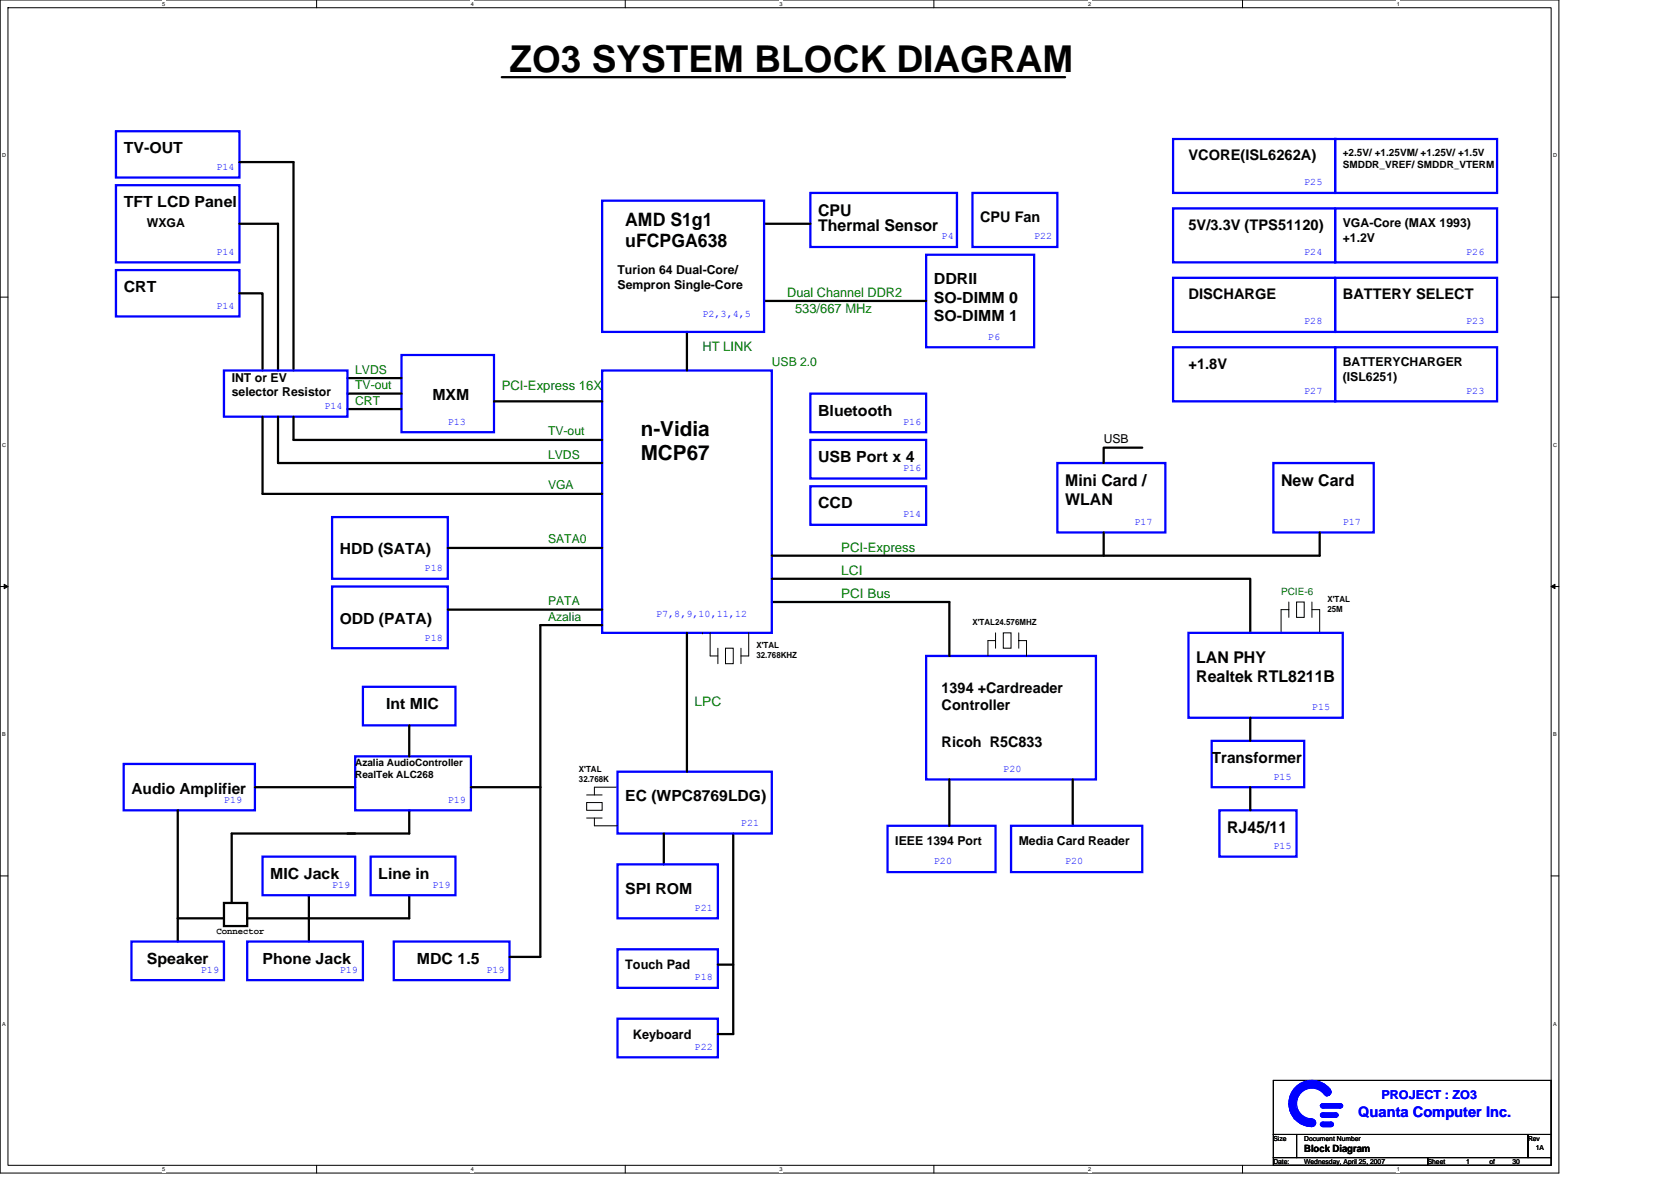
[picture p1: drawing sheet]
<svg xmlns="http://www.w3.org/2000/svg" width="297mm" height="210mm" viewBox="0 0 297 210" stroke-linecap="round" stroke-linejoin="round" font-family="sans-serif">
<path d="M0 0h277.1v208.5h-277.1zM1.4 1.4h274.3v205.7h-274.3z" fill="none" stroke="#000" stroke-width=".18"/>
<g fill="#fff">
<path d="M28.8 .1h.6v1.1h-.6z"/>
<path d="M28.8 207.3h.6v1.1h-.6z"/>
</g>
<path d="M56.3 0v1.4M56.3 207.1v1.4" fill="none" stroke="#000" stroke-width=".18"/>
<g fill="#fff">
<path d="M83.7 .1h.6v1.1h-.6z"/>
<path d="M83.7 207.3h.6v1.1h-.6z"/>
</g>
<path d="M111.1 0v1.4M111.1 207.1v1.4" fill="none" stroke="#000" stroke-width=".18"/>
<g fill="#fff">
<path d="M138.6 .1h.5v1.1h-.5z"/>
<path d="M138.6 207.3h.5v1.1h-.5z"/>
</g>
<path d="M166 0v1.4M166 207.1v1.4" fill="none" stroke="#000" stroke-width=".18"/>
<g fill="#fff">
<path d="M193.4 .1h.6v1.1h-.6z"/>
<path d="M193.4 207.3h.6v1.1h-.6z"/>
</g>
<path d="M220.9 0v1.4M220.9 207.1v1.4" fill="none" stroke="#000" stroke-width=".18"/>
<g fill="#fff">
<path d="M248.3 .1h.6v1.1h-.6z"/>
<path d="M248.3 207.3h.6v1.1h-.6z"/>
<path d="M.4 27.1h.7v1.1h-.7z"/>
<path d="M276.1 27.1h.7v1.1h-.7z"/>
<path d="M.4 78.5h.7v1.1h-.7z"/>
<path d="M276.1 78.5h.7v1.1h-.7z"/>
</g>
<path d="M0 52.8h1.4M275.7 52.8h1.4" fill="none" stroke="#000" stroke-width=".18"/>
<g fill="#fff">
<path d="M.4 130h.7v1.1h-.7z"/>
<path d="M276.1 130h.7v1.1h-.7z"/>
</g>
<path d="M0 104.2h1.4M275.7 104.2h1.4" fill="none" stroke="#000" stroke-width=".18"/>
<path d="M.7 103.8l.7 .4-.7 .4zM275.7 104.2l.7-.4v.8z" fill="#000" stroke="#000" stroke-width=".18"/>
<g fill="#fff">
<path d="M.4 181.4h.7v1.1h-.7z"/>
<path d="M276.1 181.4h.7v1.1h-.7z"/>
</g>
<g fill="none" stroke="#000" stroke-width=".18">
<path d="M124.9 112.5h.1M126.2 112.5v4.1h1.4M127.6 115.2v2.8M129 115.2h1.3v2.8h-1.3zM131.7 115.2v2.8M133.1 112.5v4.1h-1.4M177 113.9h-1.4v2.7M177 112.5v2.7M178.3 112.5h1.4v2.7h-1.4zM181.1 113.9h1.4v2.7M181.1 112.5v2.7M229.1 108.4h-1.4v4.1"/>
<path d="M229.1 107v2.7M230.5 107h1.3v2.7h-1.3zM233.2 108.4h1.4v4.1M233.2 107v2.7M109.8 139.9h-4.1v1.4M0 155.7h1.4M104.3 141.3h2.7M104.3 145.4h2.7M104.3 142.6h2.7v1.4h-2.7zM105.7 145.4v1.4h4.1M275.7 155.7h1.4M226.4 192h49.3v9.6h-49.3z"/>
<path d="M226.4 201.6h4.1v4.1h-4.1zM226.4 205.7h27.4v1.4h-27.4zM230.5 201.6h41.1v4.1h-41.1zM253.8 205.7h21.9v1.4h-21.9zM271.6 201.6h4.1v4.1h-4.1z"/>
</g>
<g fill="none" stroke="#000" stroke-width=".4">
<path d="M89.2 13.7h100.1M42.6 28.8h9.6v37M42.6 39.8h6.8v26M135.8 39.8h8.3M42.6 52.1h4.1v13.7M122.1 59v6.8M135.8 53.5h28.8M46.7 74.1v13.7h60.3M49.4 74.1v8.2h57.6M52.2 74.1v4.1h54.8M61.8 72.7h9.6M61.8 67.2h9.6"/>
<path d="M61.8 70h9.6M87.8 71.3h19.2M203 79.6h-6.8v2.7M79.6 97.4h27.4M196.2 94.6v4.2M234.6 94.6v4.2h-97.4M79.6 108.4h27.4M107 111.1h-10.9v59h-5.5M122.1 112.5v24.7M137.2 102.9h85v9.6M137.2 107h31.6v9.6M45.3 139.9h17.8"/>
<path d="M72.7 128.9v5.5M83.7 139.9h12.4M168.8 138.5v8.3M190.7 138.5v8.3M222.2 127.6v4.1M222.2 139.9v4.1M31.6 144v23.3M54.9 159.1v8.2M72.7 159.1v4.1h-28.8M72.7 144v4.1h-31.5v12.4M118 148.1v5.5M130.3 148.1v35.7h-2.7"/>
<path d="M31.6 163.2h8.2M39.8 160.5h4.1v4.1h-4.1zM127.6 171.4h2.7"/>
</g>
<g fill="none" stroke="#00f" stroke-width=".4">
<path d="M20.6 32.9h22v13.7h-22zM20.6 23.3h22v8.3h-22zM107 35.7h28.8v23.3h-28.8zM144.1 34.3h26v9.6h-26zM172.9 34.3h15.1v9.6h-15.1zM208.5 24.7h28.8v9.6h-28.8zM208.5 37h28.8v9.6h-28.8zM237.3 24.7h28.8v9.6h-28.8zM237.3 37h28.8v9.6h-28.8zM20.6 48h22v8.2h-22zM164.6 45.3h19.2v16.4h-19.2zM208.5 49.4h28.8v9.6h-28.8z"/>
<path d="M237.3 49.4h28.8v9.6h-28.8zM39.8 65.8h22v8.3h-22zM71.4 63.1h16.4v13.7h-16.4zM107 65.8h30.2v46.7h-30.2zM144.1 78.2h20.5v6.8h-20.5zM144.1 70h20.5v6.8h-20.5zM208.5 61.7h28.8v9.6h-28.8zM237.3 61.7h28.8v9.6h-28.8zM59 91.9h20.6v11h-20.6zM144.1 86.4h20.5v6.9h-20.5zM188 82.3h19.2v12.3h-19.2zM226.4 82.3h17.8v12.3h-17.8z"/>
<path d="M59 104.2h20.6v11h-20.6zM164.6 116.6h30.2v21.9h-30.2zM211.3 112.5h27.4v15.1h-27.4zM22 135.8h23.3v8.2h-23.3zM63.1 134.4h20.6v9.6h-20.6zM64.5 122.1h16.5v6.8h-16.5zM109.8 137.2h27.4v10.9h-27.4zM215.4 131.7h16.4v8.2h-16.4zM46.7 152.3h16.4v6.8h-16.4zM65.9 152.3h15.1v6.8h-15.1zM109.8 153.6h17.8v9.6h-17.8zM157.8 146.8h19.2v8.2h-19.2z"/>
<path d="M179.7 146.8h23.3v8.2h-23.3zM216.8 144h13.7v8.3h-13.7zM23.4 167.3h16.4v6.9h-16.4zM43.9 167.3h20.6v6.9h-20.6zM70 167.3h20.6v6.9h-20.6zM109.8 168.7h17.8v6.9h-17.8zM109.8 181.1h17.8v6.8h-17.8z"/>
</g>
<g fill="none" stroke="#00f" stroke-width=".18">
<path d="M229.2 195.2v1.9l.2 .4v-2.7l.1-.3v3.4l.2 .2v-3.9l.1-.2v4.3l.1 .2v-4.7l.2-.1v5.2M230.2 198.9v-5.4l.1-.1v5.6h.2v-2l.1 .2v2l.2 .1v-1.8l.1 .3v1.6l.1 .2v-1.7l.2 .2v1.6h.1v-1.5l.1 .1v1.6h.2v-1.4l.1 .1v1.3l.1 .1v-1.4l.2 .2v1.2h.1v-1.1M230.5 193.1v2.4l.1-.4v-2l.2-.1v1.8l.1-.2v-1.8l.1-.1v1.7l.2-.2v-1.6h.1v1.5l.1-.1v-1.4l.2-.2v1.4l.1-.1v-1.3l.1-.1v1.4M232 192.3l.1-.1v1.3l-.1-.1zM232.1 198.8v.1h.2v1.1h.1v-1.1h.1v1.2h-.2l.4-1.2v1.2l.1-.1v-1.1l.1 .3v.9h.2v-1.1h.1v1.1h.2v-1.1h.1v1.1l.1-.1v-.8l.2 .1v.6M232.1 193a3.3 3.3 0 0 1 4 1.7M232.1 192.9l1.1-.2a3.4 3.4 0 0 1 3.1 1.9M232.1 192.7a3.6 3.6 0 0 1 4.2 1.7M232.1 192.6l1.1-.2a3.7 3.7 0 0 1 3.2 2M232.1 193.5l1.1-.2a2.85 2.85 0 0 1 2.5 1.5M232.1 193.3a3 3 0 0 1 3.8 1.5M232.1 193.2l1.1-.2a3.1 3.1 0 0 1 2.7 1.5"/>
<path d="M232.2 192.4a3.9 3.9 0 0 1 4.4 1.9M232.3 193.4l-.1-1.1 1-.1a3.9 3.9 0 0 1 3.4 1.9M234.9 196.3h3.7v.1h-3.9v.2h4l-.1 .1h-3.7l.1 .1h3.6M234.9 197.9h2.8v.2h-2.8l-.2 .1h3.2l-.2 .1h-3l.3 .2h2.6M234.9 199.6h2v.1h-2.2v.2h2.4l-.2 .1h-2.2l.3 .1h1.9M235.1 199.4h1.5M235.1 198.6h2.4M235.1 197.8h2.4M235.1 197h3.2M235.1 196.2h3.2M235.3 194.4a2.73 2.73 0 0 0-3-.8 2.73 2.73 0 0 0-1.8 2.6 2.73 2.73 0 0 0 2.7 2.7M236.4 193.6a4.1 4.1 0 0 0-4.6-1.3 4.1 4.1 0 0 0-2.7 3.9 4.1 4.1 0 0 0 4.1 4"/>
<path d="M235.1 200.3h1.5"/>
<circle cx="233.2" cy="199.6" r=".68"/>
<circle cx="235.1" cy="198.2" r=".4"/>
<circle cx="235.1" cy="199.8" r=".4"/>
<circle cx="235.1" cy="196.5" r=".4"/>
<circle cx="235.9" cy="194.1" r=".68"/>
<circle cx="236.6" cy="199.8" r=".4"/>
<circle cx="237.5" cy="198.2" r=".4"/>
<circle cx="238.3" cy="196.5" r=".39"/>
</g>
<text font-size="6.6" x="90.6" y="12.8">ZO3 SYSTEM BLOCK DIAGRAM</text>
<g font-size="3.7">
<text x="113.9" y="77.5">n-Vidia</text>
<text x="113.9" y="81.8">MCP67</text>
</g>
<g font-size="3.3">
<text x="111.1" y="40.1">AMD S1g1</text>
<text x="111.1" y="43.9">uFCPGA638</text>
</g>
<g font-size="2.9">
<text x="145.4" y="41.1">Thermal Sensor</text>
<text x="145.4" y="38.3">CPU</text>
<text x="189.3" y="86.3">Mini Card /</text>
<text x="189.3" y="89.7">WLAN</text>
<text x="227.7" y="86.3">New Card</text>
<text x="212.6" y="117.9">LAN PHY</text>
<text x="212.6" y="121.3">Realtek RTL8211B</text>
<text x="218.1" y="148.1">RJ45/11</text>
</g>
<g font-size="2.7">
<text x="22" y="27.2">TV-OUT</text>
<text x="22" y="36.8">TFT LCD Panel</text>
<text x="22" y="51.9">CRT</text>
<text x="166" y="50.5">DDRII</text>
<text x="166" y="53.8">SO-DIMM 0</text>
<text x="166" y="57">SO-DIMM 1</text>
<text x="76.9" y="71.1">MXM</text>
<text x="145.4" y="73.9">Bluetooth</text>
<text x="145.4" y="82.1">USB Port x 4</text>
<text x="145.4" y="90.3">CCD</text>
<text x="60.4" y="98.6">HDD (SATA)</text>
<text x="60.4" y="110.9">ODD (PATA)</text>
<text x="68.6" y="126">Int MIC</text>
<text x="215.4" y="135.6">Transformer</text>
<text x="23.4" y="141.1">Audio Amplifier</text>
<text x="111.1" y="142.5">EC (WPC8769LDG)</text>
<text x="48" y="156.2">MIC Jack</text>
<text x="67.2" y="156.2">Line in</text>
<text x="111.1" y="158.9">SPI ROM</text>
<text x="26.1" y="171.3">Speaker</text>
<text x="46.7" y="171.3">Phone Jack</text>
<text x="74.1" y="171.3">MDC 1.5</text>
</g>
<g font-size="2.6">
<text x="211.3" y="28.5">VCORE(ISL6262A)</text>
<text x="174.2" y="39.5">CPU Fan</text>
<text x="211.3" y="40.8">5V/3.3V (TPS51120)</text>
<text x="211.3" y="53.2">DISCHARGE</text>
<text x="238.7" y="53.2">BATTERY SELECT</text>
<text x="211.3" y="65.5">+1.8V</text>
<text x="167.4" y="123.1">1394 +Cardreader</text>
<text x="167.4" y="126.2">Controller</text>
<text x="167.4" y="132.7">Ricoh R5C833</text>
</g>
<text font-size="2.6" fill="#00f" x="241.4" y="198.6">Quanta Computer Inc.</text>
<g font-size="2.3" fill="#008000">
<text x="140" y="52.9">Dual Channel DDR2</text>
<text x="141.3" y="55.6">533/667 MHz</text>
<text x="124.9" y="62.4">HT LINK</text>
<text x="89.2" y="69.3">PCI-Express 16X</text>
<text x="149.5" y="98.1">PCI-Express</text>
<text x="149.5" y="106.3">PCI Bus</text>
<text x="149.5" y="102.2">LCI</text>
<text x="123.5" y="125.5">LPC</text>
</g>
<g font-size="2.3">
<text x="111.1" y="172.2">Touch Pad</text>
<text x="112.5" y="184.6">Keyboard</text>
</g>
<g font-size="2.2">
<text x="26.1" y="40.4">WXGA</text>
<text x="238.7" y="40.4">VGA-Core (MAX 1993)</text>
<text x="238.7" y="43">+1.2V</text>
<text x="109.8" y="48.6">Turion 64 Dual-Core/</text>
<text x="109.8" y="51.4">Sempron Single-Core</text>
<text x="238.7" y="65.1">BATTERYCHARGER</text>
<text x="41.2" y="67.9">INT or EV</text>
<text x="41.2" y="70.4">selector Resistor</text>
<text x="238.7" y="67.7">(ISL6251)</text>
<text x="196.2" y="78.8">USB</text>
<text x="159.1" y="150.2">IEEE 1394 Port</text>
<text x="181.1" y="150.2">Media Card Reader</text>
</g>
<g font-size="2.2" fill="#008000">
<text x="137.2" y="65">USB 2.0</text>
<text x="63.1" y="71.9">CRT</text>
<text x="63.1" y="69.2">TV-out</text>
<text x="63.1" y="66.4">LVDS</text>
<text x="97.4" y="77.4">TV-out</text>
<text x="97.4" y="81.5">LVDS</text>
<text x="97.4" y="87">VGA</text>
<text x="97.4" y="96.6">SATA0</text>
<text x="97.4" y="107.6">PATA</text>
<text x="97.4" y="110.3">Azalia</text>
</g>
<text font-size="2.2" fill="#00f" x="245.6" y="195.4">PROJECT : ZO3</text>
<g font-size="1.8">
<text x="238.7" y="27.7">+2.5V/ +1.25VM/ +1.25V/ +1.5V</text>
<text x="238.7" y="29.8">SMDDR_VREF/ SMDDR_VTERM</text>
<text x="63.1" y="136.1">Azalia AudioController</text>
<text x="63.1" y="138.2">RealTek ALC268</text>
<text x="231.8" y="204.7">Block Diagram</text>
</g>
<g font-size="1.8" fill="#00f">
<text x="38.5" y="30.2">P14</text>
<text x="231.8" y="33">P25</text>
<text x="38.5" y="45.3">P14</text>
<text x="167.4" y="42.5">P4</text>
<text x="183.8" y="42.5">P22</text>
<text x="231.8" y="45.3">P24</text>
<text x="260.6" y="45.3">P26</text>
<text x="38.5" y="54.9">P14</text>
<text x="124.9" y="56.3">P2,3,4,5</text>
<text x="231.8" y="57.6">P28</text>
<text x="260.6" y="57.6">P23</text>
<text x="175.6" y="60.4">P6</text>
<text x="231.8" y="70">P27</text>
<text x="260.6" y="70">P23</text>
<text x="57.7" y="72.7">P14</text>
<text x="79.6" y="75.5">P13</text>
<text x="160.5" y="75.5">P16</text>
<text x="160.5" y="83.7">P16</text>
<text x="160.5" y="91.9">P14</text>
<text x="201.7" y="93.3">P17</text>
<text x="238.7" y="93.3">P17</text>
<text x="75.5" y="101.5">P18</text>
<text x="75.5" y="113.9">P18</text>
<text x="116.6" y="109.7">P7,8,9,10,11,12</text>
<text x="233.2" y="126.2">P15</text>
<text x="178.3" y="137.2">P20</text>
<text x="39.8" y="142.7">P19</text>
<text x="79.6" y="142.7">P19</text>
<text x="226.4" y="138.6">P15</text>
<text x="131.7" y="146.8">P21</text>
<text x="166" y="153.6">P20</text>
<text x="189.3" y="153.6">P20</text>
<text x="226.4" y="150.9">P15</text>
<text x="59" y="157.8">P19</text>
<text x="76.9" y="157.8">P19</text>
<text x="123.5" y="161.9">P21</text>
<text x="35.7" y="172.8">P19</text>
<text x="60.4" y="172.8">P19</text>
<text x="86.5" y="172.8">P19</text>
<text x="123.5" y="174.2">P18</text>
<text x="123.5" y="186.6">P22</text>
</g>
<text font-size="1.8" fill="#008000" x="227.7" y="105.8">PCIE-6</text>
<text font-size="1.6" x="38.5" y="165.9">Connector</text>
<g font-size="1.5">
<text x="236" y="107">X'TAL</text>
<text x="172.9" y="111.1">X'TAL24.576MHZ</text>
<text x="236" y="108.8">25M</text>
<text x="134.5" y="115.2">X'TAL</text>
<text x="134.5" y="117">32.768KHZ</text>
<text x="102.9" y="137.2">X'TAL</text>
<text x="102.9" y="138.9">32.768K</text>
</g>
<g font-size="1.2">
<text x="226.4" y="202.8">Size</text>
<text x="231.8" y="202.8">Document Number</text>
<text x="271.6" y="202.8">Rev</text>
<text x="226.4" y="206.9">Date:</text>
<text x="231.8" y="206.9">Wednesday, April 25, 2007</text>
<text x="253.8" y="206.9">Sheet</text>
<text x="260.6" y="206.9">1</text>
<text x="264.8" y="206.9">of</text>
<text x="268.9" y="206.9">30</text>
<text x="273" y="204.4">1A</text>
</g>
<g font-size="1">
<text x="28.8" y="1">5</text>
<text x="83.7" y="1">4</text>
<text x="138.6" y="1">3</text>
<text x="193.4" y="1">2</text>
<text x="248.3" y="1">1</text>
<text x=".4" y="28">D</text>
<text x="276.1" y="28">D</text>
<text x=".4" y="79.4">C</text>
<text x="276.1" y="79.4">C</text>
<text x=".4" y="130.9">B</text>
<text x="276.1" y="130.9">B</text>
<text x=".4" y="182.3">A</text>
<text x="276.1" y="182.3">A</text>
<text x="28.8" y="208.2">5</text>
<text x="83.7" y="208.2">4</text>
<text x="138.6" y="208.2">3</text>
<text x="193.4" y="208.2">2</text>
<text x="248.3" y="208.2">1</text>
</g>
</svg>
